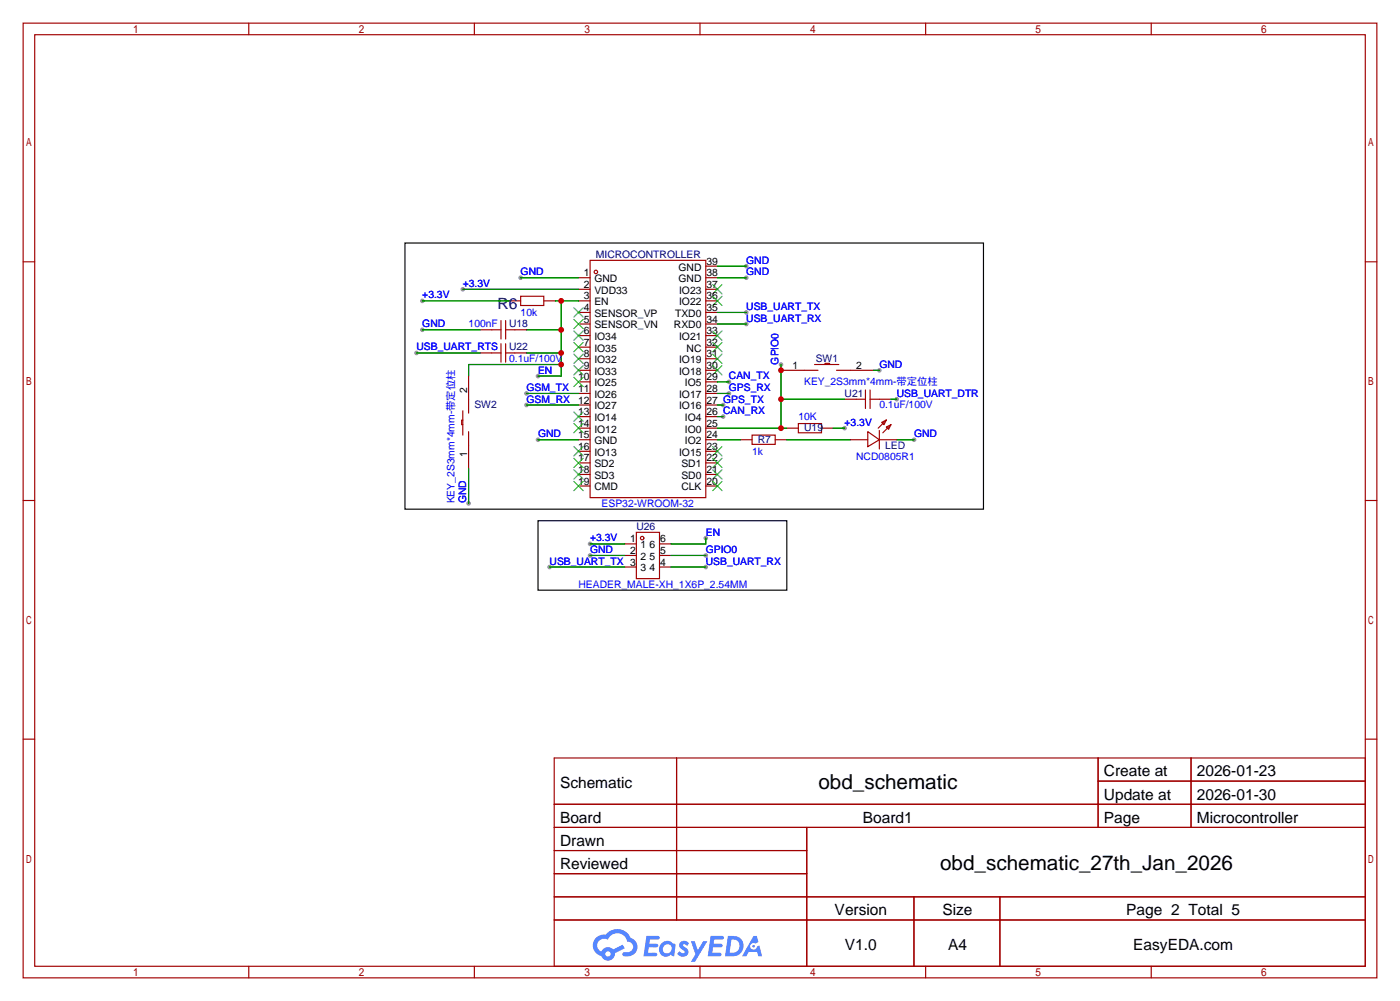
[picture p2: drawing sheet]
<svg xmlns="http://www.w3.org/2000/svg" width="307mm" height="220mm" viewBox="0 0 307 220" stroke-linecap="round" stroke-linejoin="round" font-family="sans-serif">
<g fill="#999">
<circle cx="160" cy="83.8" r=".51"/>
<circle cx="160" cy="86.4" r=".51"/>
<circle cx="158.7" cy="91.4" r=".51"/>
<circle cx="158.7" cy="88.9" r=".51"/>
<circle cx="163.8" cy="58.4" r=".51"/>
<circle cx="101.6" cy="63.5" r=".51"/>
<circle cx="115.6" cy="86.4" r=".51"/>
<circle cx="115.6" cy="88.9" r=".51"/>
<circle cx="114.3" cy="61" r=".51"/>
<circle cx="118.1" cy="82.5" r=".51"/>
<circle cx="92.7" cy="66" r=".51"/>
<circle cx="92.7" cy="72.4" r=".51"/>
<circle cx="185.4" cy="94" r=".51"/>
<circle cx="163.8" cy="68.6" r=".51"/>
<circle cx="163.8" cy="71.1" r=".51"/>
<circle cx="163.8" cy="61" r=".51"/>
<circle cx="118.1" cy="96.5" r=".51"/>
<circle cx="200.7" cy="96.5" r=".51"/>
<circle cx="196.8" cy="87.6" r=".51"/>
<circle cx="91.4" cy="77.5" r=".51"/>
<circle cx="193" cy="81.3" r=".51"/>
<circle cx="102.9" cy="110.5" r=".51"/>
<circle cx="129.5" cy="119.4" r=".51"/>
<circle cx="129.5" cy="121.9" r=".51"/>
<circle cx="154.9" cy="118.1" r=".51"/>
<circle cx="154.9" cy="121.9" r=".51"/>
<circle cx="154.9" cy="124.5" r=".51"/>
<circle cx="120.6" cy="124.5" r=".51"/>
<circle cx="171.4" cy="80" r=".51"/>
</g>
<g fill="none" stroke="#a10000" stroke-width=".25">
<path d="M5.1 5.1h297.2v209.5h-297.2zM7.6 7.6h292.1v204.5h-292.1zM54.6 5.1v2.5M104.1 5.1v2.5M153.7 5.1v2.5M203.2 5.1v2.5M252.7 5.1v2.5M5.1 57.5h2.5M299.7 57.5h2.6M5.1 109.9h2.5M299.7 109.9h2.6M5.1 162.2h2.5"/>
<path d="M121.7 166.4h178v45.7h-178zM121.7 176.5h178M148.5 166.4v35.5M241.1 166.4v15.2M241.1 171.4h58.6M261.5 166.4v15.2M299.7 162.2h2.6M121.7 181.6h178M121.7 186.7h55.4M121.7 196.8h178M121.7 191.8h55.4M177.1 181.6v30.5"/>
<path d="M200.6 196.8v15.3M219.5 196.8v15.3M54.6 212.1v2.5M104.1 212.1v2.5M121.7 201.9h178M153.7 212.1v2.5M203.2 212.1v2.5M252.7 212.1v2.5"/>
</g>
<g fill="#5487ff">
<path d="M149.4 206.8a1.3 1.3 0 0 1 1.8 .3l-.4 .6a.54 .54 0 0 0-.9-.3l.2 .3a1.28 1.28 0 0 1 .7 2 1.53 1.53 0 0 1-2.1-.3l.5-.6 .8 .4a.31 .31 0 0 0 .3-.2 .31 .31 0 0 0-.3-.4 1.12 1.12 0 0 1-.6-1.8z"/>
<path d="M151.7 206.6h.8l.7 2 1.2-2h.9l-2.7 4.5h-.9l1-1.6z"/>
<path d="M141.9 205.4h2.3a.46 .46 0 0 1 .5 .1 .46 .46 0 0 1 .1 .5l-.4 .2h-1.7l-.2 .9h1.7a.4 .4 0 0 1 .3 .5 .4 .4 0 0 1-.4 .3h-1.7l-.1 1.2h1.3a.46 .46 0 0 1 .5 .1 .46 .46 0 0 1 .1 .5l-.3 .2h-2.6z"/>
<path d="M156 205.4h2.3a.47 .47 0 0 1 .5 .1 .47 .47 0 0 1 .1 .5l-.4 .2h-1.7l-.1 .9h1.6a.4 .4 0 0 1 .3 .5 .4 .4 0 0 1-.4 .3h-1.7l-.1 1.2h1.3a.46 .46 0 0 1 .5 .1 .46 .46 0 0 1 .2 .5l-.4 .2h-2.6z"/>
<path d="M165.4 205.4h.7l.4 1.4-.6 .3a.75 .75 0 0 0-1.2 .3 .75 .75 0 0 0 .5 1.1 .75 .75 0 0 0 1-.7l.5-.3 .6 2.4h-.8l-.3-1h-1.8l-.6 1h-.9z"/>
<path d="M159.8 205.4l-.6 4.5h1.4a2.27 2.27 0 0 0 2.6-2.3 2.27 2.27 0 0 0-2.7-2.2zM160.6 206.2a1.5 1.5 0 0 1 1.8 1.5 1.5 1.5 0 0 1-2 1.4h-.2z"/>
<path d="M145.2 207.1a1.6 1.6 0 0 0-.3 2.2 1.6 1.6 0 0 0 2.3 .2l.8 .4 .3-2.5-.2-.2-.4-.1a1.58 1.58 0 0 0-2.5 0zM145.8 207.6a.98 .98 0 0 1 1.6 .4 .98 .98 0 0 1-1 1.3 .94 .94 0 0 1-.9-.7 .94 .94 0 0 1 .3-1z"/>
<path d="M130.9 205.8a2.37 2.37 0 0 0 1.1 4 1.54 1.54 0 0 0 1.8 1 1.54 1.54 0 0 0 1.2-1.6l2.2-1.1-.5-.7-2.1 1a1.57 1.57 0 0 0-2.6 .5 1.5 1.5 0 0 1-.7-2.1 1.5 1.5 0 0 1 2.2-.5 2.23 2.23 0 0 1 2.2-1.5 2.23 2.23 0 0 1 2 1.9 1.16 1.16 0 0 1 1.3 1.1 1.16 1.16 0 0 1-1.1 1.2h-.7a.47 .47 0 0 0-.6 .4 .47 .47 0 0 0 .5 .5 2.17 2.17 0 0 0 2.5-.9 2.17 2.17 0 0 0-.4-2.7l-.8-.4a3.2 3.2 0 0 0-5.4-.8l-1.1 .1zM132.9 209.4a.6 .6 0 0 1 1.2 0 .6 .6 0 0 1-1.2 0z"/>
<circle cx="165.4" cy="207.7" r=".28"/>
</g>
<g fill="none" stroke="#a10000" stroke-width=".25">
<path d="M129.5 57.1h25.4v52.1h-25.4zM154.9 58.4h2.6M105.4 72.4h4.6M105.4 77.5h4.6M110 70.4v4M110 75.4v4.1M111 72.4h4.6M111 70.4v4M111 75.4v4.1M111 77.5h4.6M111.8 66h2.5M114.3 65h5.1v2.1h-5.1z"/>
<path d="M119.4 66h2.5M127 61h2.5M127 63.5h2.5M127 66h2.5M127 68.6h2.5M127 71.1h2.5M127 73.7h2.5M127 76.2h2.5M127 78.7h2.5M154.9 61h2.6M154.9 63.5h2.6M154.9 66h2.6"/>
<path d="M154.9 68.6h2.6M154.9 71.1h2.6M154.9 73.7h2.6M154.9 76.2h2.6M154.9 78.7h2.6M101.6 92.2h-.3v1h.3M101.6 90.2v5.3M102.9 82.5v8.2M102.9 94.7v8.2M127 81.3h2.5M127 83.8h2.5M127 86.4h2.5"/>
<path d="M127 88.9h2.5M127 91.4h2.5M127 94h2.5M127 96.5h2.5M127 99.1h2.5M154.9 81.3h2.6M154.9 83.8h2.6M154.9 86.4h2.6M154.9 88.9h2.6M154.9 91.4h2.6M154.9 94h2.6M154.9 96.5h2.6"/>
<path d="M154.9 99.1h2.6M162.6 96.5h2.5M165.1 95.5h5.1v2h-5.1zM170.2 96.5h2.5M171.4 81.3h8.2M172.7 94h2.6M175.3 93h5v2h-5zM178.8 80h5.3M180.3 94h2.6M181.1 80v-.2h1v.2M183.6 81.3h8.2M185.4 87.6h4.6"/>
<path d="M186.7 96.5h3.8M190 85.6v4.1M190.5 94.7l2.5 1.8-2.5 1.5zM191 85.6v4.1M191 87.6h4.6M193 96.5h3.8M193 94.5v4.1M193.5 92.7l1.1-.5-.5 1zM194.6 93.7l1-.5-.5 1zM194.6 92.2l-1.8 1.8M195.6 93.2l-1.8 1.8M127 101.6h2.5"/>
<path d="M127 104.1h2.5M127 106.7h2.5M137.2 119.4h2.5M139.7 116.8h5.1v10.2h-5.1zM144.8 119.4h2.5M154.9 101.6h2.6M154.9 104.1h2.6M154.9 106.7h2.6M137.2 121.9h2.5M137.2 124.5h2.5M144.8 121.9h2.5M144.8 124.5h2.5"/>
<circle cx="130.8" cy="59.7" r=".38"/>
<circle cx="141" cy="118.1" r=".38"/>
</g>
<g fill="none" stroke="#3c3" stroke-width=".25">
<path d="M126 77.7l2 2.1M126 75.2l2 2M126 72.6l2 2.1M126 70.1l2 2M126 67.6l2 2M128 77.7l-2 2.1M128 75.2l-2 2M128 72.6l-2 2.1M128 70.1l-2 2M128 67.6l-2 2M156.5 62.5l2 2M156.5 65l2 2.1"/>
<path d="M156.5 72.6l2 2.1M156.5 75.2l2 2M156.5 77.7l2 2.1M158.5 62.5l-2 2M158.5 65l-2 2.1M158.5 72.6l-2 2.1M158.5 75.2l-2 2M158.5 77.7l-2 2.1M126 98l2 2.1M126 93l2 2M126 90.4l2 2.1M126 82.8l2 2"/>
<path d="M126 80.3l2 2M128 93l-2 2M128 98l-2 2.1M128 90.4l-2 2.1M128 82.8l-2 2M128 80.3l-2 2M156.5 80.3l2 2M156.5 98l2 2.1M158.5 80.3l-2 2M158.5 98l-2 2.1M126 105.7l2 2M126 103.1l2 2.1"/>
<path d="M126 100.6l2 2M128 103.1l-2 2.1M128 105.7l-2 2M128 100.6l-2 2M156.5 100.6l2 2M156.5 103.1l2 2.1M156.5 105.7l2 2M158.5 100.6l-2 2M158.5 103.1l-2 2.1M158.5 105.7l-2 2"/>
</g>
<path d="M88.9 53.3h127v58.5h-127zM118.1 114.3h54.6v15.2h-54.6z" fill="none" stroke="#000" stroke-width=".25"/>
<g fill="none" stroke="#008700" stroke-width=".25">
<path d="M157.5 58.4h6.3M91.4 77.5h14M92.7 66h19.1M92.7 72.4h12.7M101.6 63.5h25.4M114.3 61h12.7M115.6 72.4h7.6M115.6 77.5h7.6M121.9 66h5.1M123.2 66v16.5h-5.1M157.5 61h6.3M157.5 68.6h6.3"/>
<path d="M157.5 71.1h6.3M115.6 86.4h11.4M115.6 88.9h11.4M118.1 96.5h8.9M123.2 80h-20.3v2.5M157.5 83.8h2.5M157.5 86.4h2.5M157.5 91.4h1.2M157.5 88.9h1.2M157.5 94h15.2M157.5 96.5h5.1M171.4 87.6h14"/>
<path d="M171.4 80v14M172.7 96.5h14M182.9 94h2.5M191.8 81.3h1.2M195.6 87.6h1.2M196.8 96.5h3.9M102.9 102.9v7.6M129.5 119.4h7.7M154.9 118.1v1.3h-7.6M120.6 124.5h16.6M129.5 121.9h7.7M147.3 121.9h7.6"/>
<path d="M147.3 124.5h7.6"/>
</g>
<g fill="#c00">
<circle cx="123.2" cy="66" r=".63"/>
<circle cx="123.2" cy="72.4" r=".63"/>
<circle cx="123.2" cy="77.5" r=".63"/>
<circle cx="123.2" cy="80" r=".63"/>
<circle cx="171.5" cy="94" r=".63"/>
<circle cx="171.5" cy="87.6" r=".63"/>
<circle cx="171.5" cy="81.3" r=".63"/>
</g>
<g font-size="4.5">
<text x="179.7" y="173.3">obd_schematic</text>
<text x="206.4" y="191">obd_schematic_27th_Jan_2026</text>
</g>
<text font-size="3.4" fill="#000080" x="109.2" y="67.8">R6</text>
<g font-size="3.4">
<text x="122.9" y="173">Schematic</text>
<text x="242.3" y="170.4">Create at</text>
<text x="262.7" y="170.4">2026-01-23</text>
<text x="242.3" y="175.5">Update at</text>
<text x="262.7" y="175.5">2026-01-30</text>
<text x="122.9" y="180.6">Board</text>
<text x="122.9" y="185.7">Drawn</text>
<text x="189.4" y="180.6">Board1</text>
<text x="242.3" y="180.6">Page</text>
<text x="262.7" y="180.6">Microcontroller</text>
<text x="122.9" y="190.8">Reviewed</text>
<text x="183.2" y="200.9">Version</text>
<text x="206.9" y="200.9">Size</text>
<text x="247.3" y="200.9">Page 2 Total 5</text>
<text x="185.5" y="208.5">V1.0</text>
<text x="208.1" y="208.5">A4</text>
<text x="248.8" y="208.5">EasyEDA.com</text>
</g>
<g font-size="2.3" fill="#000080">
<text x="130.8" y="56.6">MICROCONTROLLER</text>
<text x="111.8" y="71.8">U18</text>
<text x="111.8" y="76.9">U22</text>
<text x="179.1" y="79.5">SW1</text>
<text x="104.1" y="89.6">SW2</text>
<text x="185.4" y="87.1">U21</text>
<text x="176.5" y="94.7">U19</text>
<text x="166.4" y="97.2">R7</text>
<text x="194.3" y="98.5">LED</text>
<text x="139.7" y="116.3">U26</text>
</g>
<g font-size="2.3">
<text x="149" y="59.4">GND</text>
<text x="155.1" y="58.1">39</text>
<text x="128.2" y="65.7">3</text>
<text x="128.2" y="63.2">2</text>
<text x="128.2" y="60.6">1</text>
<text x="130.5" y="64.5">VDD33</text>
<text x="130.5" y="61.9">GND</text>
<text x="149" y="61.9">GND</text>
<text x="149.1" y="64.5">IO23</text>
<text x="155.1" y="60.6">38</text>
<text x="155.1" y="63.2">37</text>
<text x="155.1" y="65.7">36</text>
<text x="128.2" y="70.8">5</text>
<text x="128.2" y="68.3">4</text>
<text x="130.5" y="69.5">SENSOR_VP</text>
<text x="130.5" y="67">EN</text>
<text x="148.2" y="69.5">TXD0</text>
<text x="149.1" y="67">IO22</text>
<text x="155.1" y="68.3">35</text>
<text x="155.1" y="70.8">34</text>
<text x="128.2" y="75.9">7</text>
<text x="128.2" y="73.3">6</text>
<text x="130.5" y="77.2">IO35</text>
<text x="130.5" y="74.6">IO34</text>
<text x="130.5" y="72.1">SENSOR_VN</text>
<text x="148" y="72.1">RXD0</text>
<text x="149.1" y="74.6">IO21</text>
<text x="150.7" y="77.2">NC</text>
<text x="155.1" y="73.3">33</text>
<text x="155.1" y="75.9">32</text>
<text x="126.9" y="83.5">10</text>
<text x="128.2" y="81">9</text>
<text x="128.2" y="78.4">8</text>
<text x="130.5" y="82.2">IO33</text>
<text x="130.5" y="79.7">IO32</text>
<text x="149.1" y="79.7">IO19</text>
<text x="149.1" y="82.2">IO18</text>
<text x="155.1" y="78.4">31</text>
<text x="155.1" y="81">30</text>
<text x="155.1" y="83.5">29</text>
<text x="174" y="81">1</text>
<text x="188" y="81">2</text>
<text x="102.6" y="86.4" transform="rotate(-90 102.6 86.4)">2</text>
<text x="126.9" y="88.6">12</text>
<text x="126.9" y="86">11</text>
<text x="130.5" y="89.9">IO27</text>
<text x="130.5" y="87.3">IO26</text>
<text x="130.5" y="84.8">IO25</text>
<text x="149.1" y="87.3">IO17</text>
<text x="149.1" y="89.9">IO16</text>
<text x="150.3" y="84.8">IO5</text>
<text x="155.1" y="86">28</text>
<text x="155.1" y="88.6">27 GPS_TX</text>
<text x="126.9" y="93.7">14</text>
<text x="126.9" y="91.1">13</text>
<text x="130.5" y="94.9">IO12</text>
<text x="130.5" y="92.4">IO14</text>
<text x="150.3" y="92.4">IO4</text>
<text x="150.3" y="94.9">IO0</text>
<text x="155.1" y="91.1">26 CAN_RX</text>
<text x="155.1" y="93.7">25</text>
<text x="102.6" y="100.3" transform="rotate(-90 102.6 100.3)">1</text>
<text x="126.9" y="101.3">17</text>
<text x="126.9" y="98.7">16</text>
<text x="126.9" y="96.2">15</text>
<text x="130.5" y="100">IO13</text>
<text x="130.5" y="97.5">GND</text>
<text x="149.1" y="100">IO15</text>
<text x="150.3" y="97.5">IO2</text>
<text x="155.1" y="96.2">24</text>
<text x="155.1" y="98.7">23</text>
<text x="155.1" y="101.3">22</text>
<text x="126.9" y="106.4">19</text>
<text x="126.9" y="103.8">18</text>
<text x="130.5" y="107.6">CMD</text>
<text x="130.5" y="105.1">SD3</text>
<text x="130.5" y="102.6">SD2</text>
<text x="149.6" y="102.6">SD1</text>
<text x="149.6" y="105.1">SD0</text>
<text x="149.6" y="107.6">CLK</text>
<text x="155.1" y="103.8">21</text>
<text x="155.1" y="106.4">20</text>
<text x="138.3" y="119.1">1</text>
<text x="144.9" y="119.1">6</text>
<text x="138.3" y="121.6">2</text>
<text x="140.6" y="120.3">1</text>
<text x="140.6" y="122.9">2</text>
<text x="140.6" y="125.4">3</text>
<text x="142.6" y="125.4">4</text>
<text x="142.6" y="122.9">5</text>
<text x="142.6" y="120.3">6</text>
<text x="144.9" y="124.1">4</text>
<text x="144.9" y="121.6">5</text>
</g>
<g font-size="2.3" fill="#00f">
<text x="163.8" y="57.9">GND</text>
<text x="92.7" y="65.5">+3.3V</text>
<text x="101.6" y="63">+3.3V</text>
<text x="114.3" y="60.4">GND</text>
<text x="163.8" y="60.4">GND</text>
<text x="92.7" y="71.8">GND</text>
<text x="102.9" y="71.8">100nF</text>
<text x="114.3" y="69.3">10k</text>
<text x="163.8" y="68">USB_UART_TX</text>
<text x="163.8" y="70.6">USB_UART_RX</text>
<text x="91.4" y="76.9">USB_UART_RTS</text>
<text x="111.8" y="79.5">0.1uF/100V</text>
<text x="118.1" y="82">EN</text>
<text x="160" y="83.3">CAN_TX</text>
<text x="170.9" y="80" transform="rotate(-90 170.9 80)">GPIO0</text>
<text x="193" y="80.7">GND</text>
<text x="115.6" y="85.8">GSM_TX</text>
<text x="115.6" y="88.4">GSM_RX</text>
<text x="160" y="85.8">GPS_RX</text>
<text x="176.5" y="84.5">KEY_2S3mm*4mm-带定位柱</text>
<text x="193" y="89.6">0.1uF/100V</text>
<text x="196.8" y="87.1">USB_UART_DTR</text>
<text x="118.1" y="96">GND</text>
<text x="175.3" y="92.2">10K</text>
<text x="185.4" y="93.4">+3.3V</text>
<text x="200.7" y="96">GND</text>
<text x="165.1" y="99.8">1k</text>
<text x="188" y="101.1">NCD0805R1</text>
<text x="99.8" y="110.5" transform="rotate(-90 99.8 110.5)">KEY_2S3mm*4mm-带定位柱</text>
<text x="102.3" y="110.5" transform="rotate(-90 102.3 110.5)">GND</text>
<text x="132.1" y="111.2">ESP32-WROOM-32</text>
<text x="129.5" y="118.8">+3.3V</text>
<text x="154.9" y="117.6">EN</text>
<text x="120.6" y="123.9">USB_UART_TX 3</text>
<text x="129.5" y="121.4">GND</text>
<text x="154.9" y="121.4">GPIO0</text>
<text x="154.9" y="123.9">USB_UART_RX</text>
<text x="127" y="129">HEADER_MALE-XH_1X6P_2.54MM</text>
</g>
</svg>
